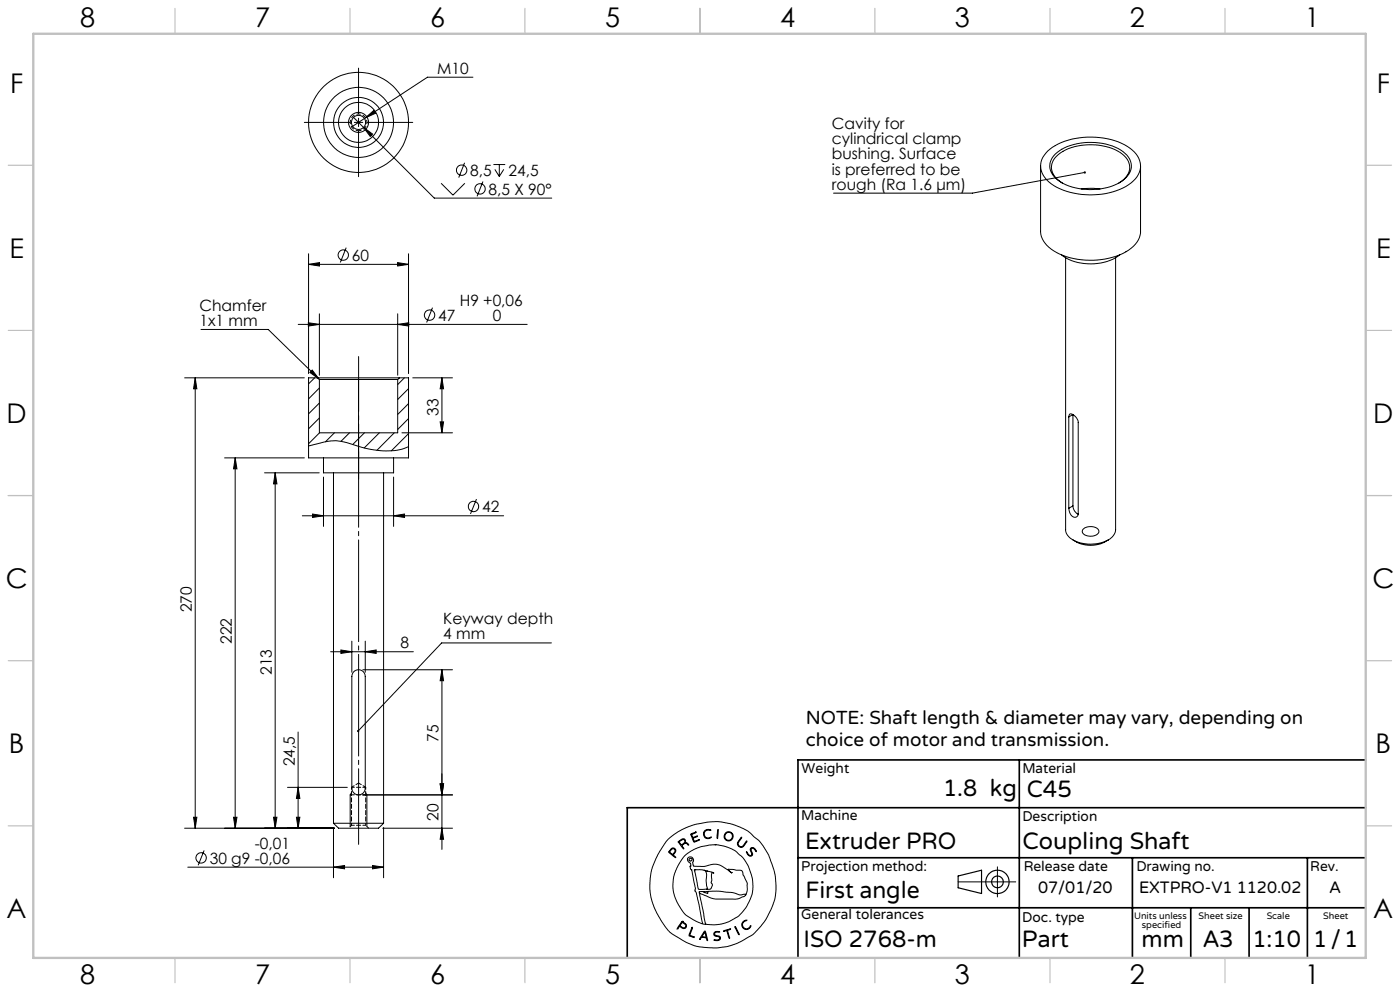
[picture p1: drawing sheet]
<svg xmlns="http://www.w3.org/2000/svg" width="420mm" height="297mm" viewBox="0 0 420 297" stroke-linecap="round" stroke-linejoin="round" font-family="sans-serif">
<g fill="none" stroke="#000" stroke-width=".3">
<path d="M91.3 36.7h13.7M106 35.2l24.3 24.2h35.2M106.3 36.7h2.5M107.6 20.4v13.7M107.6 35.4v2.6M107.6 39.2v13.7M109.1 38.2l2.7 2-.7 .7zM109.6 35.3l2.5-2.2 .6 .8zM109.6 35.3l-4.1 2.8M110.1 36.7h13.7M141.9 23.1h-13.7l-18.6 12.2M132.3 54.9l3.6 3.6 3.6-3.6"/>
<path d="M139.4 48.8l-1.8 4.4M144.9 54.4l-1.8 4.4M148 49.3h3.6M148.4 50.8l1.4 2.1M149.8 49.3v3.6M151.1 50.8l-1.3 2.1M312.2 49.7v19.7a8.3 8.3 0 0 0 5.7 6.8 23.3 23.3 0 0 0 20.7-1.2 7.1 7.1 0 0 0 3.6-5.6v-19.7M314.3 45.3a21.1 21.1 0 0 1 17.9-3.7 13 13 0 0 1 9.5 5.9 6.2 6.2 0 0 1-3.1 7.8 22.7 22.7 0 0 1-23.2-.2 5.9 5.9 0 0 1-2.1-8.6zM316.5 46.2a17.1 17.1 0 0 1 14.2-3.2 11.3 11.3 0 0 1 8.2 4.7 5 5 0 0 1-2.3 6.6 18.5 18.5 0 0 1-19.2-.3 4.8 4.8 0 0 1-.9-7.8zM318.7 54.9a5.1 5.1 0 0 1-2.6-7 13.2 13.2 0 0 1 11.5-4.5 13.3 13.3 0 0 1 10.6 4.4 4.8 4.8 0 0 1-2.4 6.9l-.1 .2M324.4 56.6l2.6-.2 3 .2M325.4 51.7l-33.7 6.2h-41.7"/>
<path d="M92.6 79.2l3.2-.5v1zM92.6 76.1v35.9M92.6 79.2h30M103.9 74.2l-1.8 4.5M119.3 78.7l3.3 .5-3.3 .5zM122.6 76.1v35.9M318.5 76.4a15.4 15.4 0 0 0 17.4 0M319.7 77.3v81.4a4.8 4.8 0 0 0 4.1 3.9 12.3 12.3 0 0 0 8.7-.8M334.7 77.3v81.4l-.2 1-.6 .9-1.4 1.2M60.3 98.7h20.2l15.2 14.9M89.5 97.2h68.7M92.5 96.7l3.3 .5-3.3 .5z"/>
<path d="M95.8 94v18.5M119.3 97.2l3.3-.5v1zM119.3 94v18.5M129.8 92.2l-1.8 4.5M55.4 113.2h35.9M58.6 113.2v135M58.6 113.2l.5 3.3h-1zM93 111.6l.7-.7 2 2.7zM94.4 113.2l-1.8 1.8M95.3 113.2h-2.7v24h30v-24h-2.8M95.3 113.2h24.5M95.3 113.2l.5 .5"/>
<path d="M95.8 113.7h23.5M95.8 113.7v16M95.8 116.3l-3.2 3.3M107.6 113.7v23.5M119.3 113.7v16h-23.5M119.8 113.2l-.5 .5M121.3 113.2l-2 2M122.6 116.5l-3.3 3.2M123.8 113.2h11.9M132.6 113.2l.5 3.3h-1.1zM132.6 113.2v16.5M67.4 137.2h23.9"/>
<path d="M70.6 137.2v111M70.6 137.2l.5 3.3h-1zM92.6 133.6l1.7-.4a17 17 0 0 1 12.4 .3 22.4 22.4 0 0 0 15.5 .5l.4-.2M95.8 120.8l-3.2 3.2M95.8 125.3l-3.2 3.2M95.8 129.7l-3.2 3.3M97 137.2v4.5h21.1v-4.5M100.3 129.7l-2.7 2.7M104.8 129.7l-2.5 2.6M109.3 129.7l-3.5 3.5M113.8 129.7l-4.5 4.6M118.3 129.7l-5.2 5.3"/>
<path d="M120.6 129.7h15.1M122.6 121l-3.3 3.2M122.6 125.4l-3.3 3.3M122.6 130l-5.2 5.1M132 126.4h1.1l-.5 3.3zM320.6 125a.75 .75 0 0 1 .4-.9 .75 .75 0 0 1 1 .2 3 3 0 0 1 1.5 2.3v27.3a1.16 1.16 0 0 1-1.1 1.2 1.16 1.16 0 0 1-1.2-1l-.6-1.8M320.6 125v27.3M320.6 125l1.3-.8v27.4M79.4 141.7h16.4M82.5 141.7v106.5M82.5 141.7l.6 3.3h-1zM90.7 154.6h60.4"/>
<path d="M93.8 154.1l3.2 .5-3.2 .5zM97 143v14.8M100 141.7v105M115.1 141.7v105M118.1 154.6l3.3-.5v1zM118.1 143v14.8M142.9 149.6l-1.8 4.4M321.9 151.6a3 3 0 0 0 1.6 2.6M321.9 151.6l-1.3 .7M325 158.5a3.3 3.3 0 0 1 4.6 .5 2.01 2.01 0 0 1-2.6 1.7 1.73 1.73 0 0 1-2.2-1.8zM321.9 161.8a9.5 9.5 0 0 0 10.6 0M99.2 195.3h24.8"/>
<path d="M102.3 194.8l3.3 .5-3.3 .5zM105.6 192.2v9.3M109.6 195.3l3.3-.5v1zM109.6 192.2v9.3M165.4 192.7h-32.9l-25 26.4M89.4 219.4v28.8M106.2 201.3a2.02 2.02 0 0 1 2.2-.4 2.02 2.02 0 0 1 1.2 1.8v33.5a2.01 2.01 0 0 1-2 2 2.01 2.01 0 0 1-2-2v-33.6zM108.8 200.7h26.9M132.6 200.7l.5 3.3h-1.1zM132.6 200.7v53.9M86.3 236h17.9M89.4 236l.6 3.3h-1.1z"/>
<path d="M105.4 237.6l-.3 .6v9.5M108.8 238.2h26.9M109.7 237.6l.4 .6v9.5M132 234.9h1.1l-.5 3.3zM55.4 248.2h44.9M56.3 259.9h58.8M58.1 244.9h1l-.5 3.3zM61.2 254.9l-1.8 4.4M70.1 244.9h1l-.5 3.3zM82.1 244.9h1l-.6 3.3zM88.9 244.9h1.1l-.6 3.3zM100 246.7l1.6 1.5h12l1.5-1.5"/>
<path d="M100 246.7h15.1M100 259.9l3.4-.5v1zM100 248v15.1M111.8 259.4l3.3 .5-3.3 .5zM114.8 248.2h20.9M115.1 248v15.1M132.6 248.2l.5 3.3h-1.1zM200.3 251.6l3.1-2.3 4.2-1.9 4.3-1 3.6-.2 3.8 .7 3.8 1.5 1.8 1 2.8 2.5 2.9 4.5 1.7 4.9 .5 3.9-.3 4.1-.8 2.2-1.8 3.9-2 2.6a17.2 17.2 0 0 1-6.5 4.6l-3.5 1.1-3.9 .4-5.1-.5-3.5-1.5a17.3 17.3 0 0 1-4.7-3l-2.1-2.8-2.2-4-1-3.1-.5-2.7 .2-3.2 .6-3.2 1.6-3.8zM201.3 254.5l.5-.4 .6 .2 .3 .5-.1 .7a.67 .67 0 0 0-.4 1l.5 .5-1.5-1.1a.59 .59 0 0 1-.6-.6 .59 .59 0 0 1 .5-.6zM201.5 254.6l.7-.2 .3 .5-.1 .4a.71 .71 0 0 1-.6 .7 .71 .71 0 0 1-.8-.6l-.1-.2zM203.5 252.2l1.5-.8 .6 .3 .1 .8 .6 .3a.24 .24 0 0 1 .3 .2 .24 .24 0 0 1-.2 .3l-.5-.5-.6 .1a.65 .65 0 0 0-.7 .6 .65 .65 0 0 0 .5 .7l-.1 .2zM203.8 252.3l.8-.6 .5-.1 .4 .5-.3 .6a.75 .75 0 0 1-.8 .4 .75 .75 0 0 1-.6-.8z"/>
<path d="M207.2 250l1.7-.6-1 .5a.58 .58 0 0 0-.2 .9 .58 .58 0 0 0 .9-.1l.6-.1-.9 .5a.57 .57 0 0 0-.4 .5 .57 .57 0 0 0 .3 .5l1.6-.4-1.6 .7zM208.7 249.4h-.1M211.4 249l.9-.4 .8 .1v.2l-.7-.1-.8 .3-.3 1 .3 .8 .5 .2 1.2-.3a.55 .55 0 0 1-.8 .5l-1-.2-.4-.7v-.8zM214.5 253.1h.1M214.5 253.1l2.7 .5 2.2 .7 1.3 .8 2.3 2 1.5 2.4 .9 2.7 .4 2v2.4l-.3 1.8-1.4 3.1-2.8 3.2-2.8 1.6-2 .6-2.1 .3-2.7-.2M214.5 253.1l-4.1 .6-3.3 1.5-2.1 1.7-1.9 3.2-1.1 3.1v3.7l.9 3 2 3.4a13.9 13.9 0 0 0 5.9 3.6M215.3 248.7h.2l-.3 2.6zM222.3 251h.2l-1.1 1.7 .2 .7 .6 .3a1.13 1.13 0 0 0 1.2-1l.7-.6-1.2 1.7-.7 .2-.7-.4-.3-1zM223.9 255.3l.7 .9 .6 .2 .3-.3-.4-1.4 .1-.5 .9-.1 .8 1-.1 .1-.7-.9h-.6l-.2 .5 .5 1.3-.5 .5-.7-.2zM299.2 259.8v9M204.5 276.3l.1-.1 1 .6 .4 .5-.3 .8-.4 .2-.6-.1a.7 .7 0 0 0-.8-.5 .7 .7 0 0 0-.6 .7l-.2-.1zM204.6 276.5l1.1 .7v.5l-.3 .4-.6-.1-.8-.5z"/>
<path d="M204.6 276.2h.1M207.5 278h.3l-.7 1.8a.4 .4 0 0 0-.1 .5 .4 .4 0 0 0 .5 .2l.7 .3v.2l-1.4-.5a2.28 2.28 0 0 1 .5-1.9zM208.3 260.7l1 5a.88 .88 0 0 0 1.3 .9l1.3-.1M208.4 260.7h2.3l2.6 .6 .8 .4a.32 .32 0 0 0-.5-.2 .32 .32 0 0 0-.1 .5v1.9l-.2 .6 .4 .5v.5l-.6 .9-1.2 .1M208.4 260.7h-.1M208.4 260.7h.1M209.8 267.7l1.9 9.3M209.8 267.7l3.5 1.4 1.3 .3h6.4l2.2-.7 .5-.4M210.8 276.9l.9 .1M210.9 267.2h-1.1v.5M211.1 260.8a2.01 2.01 0 0 1 .8 2.6v2l.3 .8-.3 .3M211.3 279.1h.3l.2 .6 .5 2.1h-.2a.87 .87 0 0 0-1.2-.9h-.4l-.4 .5-.2 .1z"/>
<path d="M211.3 279.5l.5 1.1-.1 .2h-.4a.44 .44 0 0 1-.6-.2 .44 .44 0 0 1 .3-.6zM211.7 277h.1M212 261.1h.1M212.3 267.2l3.8-.1 3.7 .4 2.3 .7 1.5-.2 .1 .3M212.3 267.2v.6l-1.4-.6M212.3 267.2h-1.4M214.3 279.5l.6-.4 1 .2-1.3 .2-.3 .5 .4 .3 1.2 .3 .2 .4-.1 .6-.7 .3-1.1-.1 .1-.2 1.2 .1 .4-.5-.1-.4-1.6-.5zM217 279l2.2-.6-.9 .5 .6 2.3-.9-2.3zM220.5 277.7l1.3 2.4-.4-.3zM222.9 276.2l.3-.2a.44 .44 0 0 1 .4-.3 .44 .44 0 0 1 .4 .2l-.9 .5-.4 .9 .5 .8 .6 .3 .8-.3 .7-.6-.3 .6-.6 .4h-1l-.6-.5-.3-.9zM223.7 268.3l.5-1.3v-2.2l-1.7-3.9-4-.4v.2l1 .9-3.3-2.2-1.4-.4h-1.1l-2.4 .7-3.2-.1-.3-1.1 .3-.6-.1-.4-.5-.6-.6-.1-.6 .4-.1 .5 1 1.3 .1 .5-.3 .2 .2 .9 .3 .1 1.1 5.4-.1 .9a2.78 2.78 0 0 1 .7 2.1l1.6 7.8M287.4 264.3h17.3"/>
<circle cx="107.6" cy="36.7" r="6"/>
<circle cx="107.6" cy="36.7" r="2.12"/>
<circle cx="107.6" cy="36.7" r="15"/>
<circle cx="107.6" cy="36.7" r="3"/>
<circle cx="107.6" cy="36.7" r="10.5"/>
<circle cx="107.6" cy="36.7" r="7.5"/>
<circle cx="138.5" cy="51" r="1.55"/>
<circle cx="144" cy="56.6" r="1.55"/>
<circle cx="103" cy="76.4" r="1.55"/>
<circle cx="128.9" cy="94.4" r="1.56"/>
<circle cx="142.1" cy="151.8" r="1.55"/>
<circle cx="60.3" cy="257.1" r="1.56"/>
<circle cx="207.1" cy="257.7" r=".44"/>
<circle cx="218.6" cy="250.6" r="1.15"/>
<circle cx="218.6" cy="250.6" r="1.38"/>
</g>
<g fill="none" stroke="#000" stroke-width=".35">
<path d="M287.4 262.5l7.1-1.7v7l-7.1-1.7z"/>
<circle cx="299.2" cy="264.3" r="3.5"/>
<circle cx="299.2" cy="264.3" r="1.75"/>
</g>
<path d="M107.6 39.2a2.5 2.5 0 0 0 2.2-3.7 2.5 2.5 0 0 0-4.3-.2 2.5 2.5 0 0 0 1.9 3.9h.2" fill="none" stroke="#000" stroke-width=".3" stroke-dasharray="1.3 .6" stroke-dashoffset=".4" stroke-linecap="butt"/>
<path d="M110.1 238.2h-5" fill="none" stroke="#000" stroke-width=".3" stroke-dasharray="1.3 .6"/>
<path d="M107.6 135.4v117.7" fill="none" stroke="#000" stroke-width=".3" stroke-dasharray="30.5 1.3 1.3 1.3" stroke-dashoffset="7.8"/>
<path d="M107.6 106.9v36.7" fill="none" stroke="#000" stroke-width=".3" stroke-dasharray="30.5 1.3 1.3 1.3" stroke-dashoffset="14"/>
<path d="M305.8 227.7v59.2M409.7 227.7h-170.3v59.2M239.4 257.1h170.3M339.7 257.1v29.9M392.2 257.1v29.8M409.7 242.1h-221.5v45M239.4 272.1h170.3M357.2 272.1v14.8M374.7 272.1v14.8" fill="none" stroke="#000" stroke-width=".5"/>
<g fill="none" stroke="#c0c0c0" stroke-width=".35">
<path d="M52.5 2.5v7.5M105 2.5v7.5M157.5 2.5v7.5M210 2.5v7.5M262.5 2.5v7.5M315 2.5v7.5M367.5 2.5v7.5M2.5 49.5h7.5M410 49.5h7.5M2.5 99h7.5M410 99h7.5M2.5 148.5h7.5"/>
<path d="M410 148.5h7.5M2.5 198h7.5M410 198h7.5M2.5 247.5h7.5M410 247.5h7.5M52.5 287v7.5M105 287v7.5M157.5 287v7.5M210 287v7.5M262.5 287v7.5M315 287v7.5M367.5 287v7.5"/>
</g>
<path d="M10 10.1h399.7v277h-399.7z" fill="none" stroke="#c0c0c0" stroke-width=".7"/>
<g fill="#000">
<path d="M325.2 51.5l.3-.1 .3 .2-.4 .1 .4-.1a.34 .34 0 0 1-.5 .4 .34 .34 0 0 1-.1-.5z"/>
<path d="M92.5 96.7l3.3 .5-3.3 .5zM119.3 97.2l3.3-.5v1zM92.6 79.2l3.2-.5v1zM119.3 78.7l3.3 .5-3.3 .5zM100 259.9l3.4-.5v1zM111.8 259.4l3.3 .5-3.3 .5zM102.3 194.8l3.3 .5-3.3 .5zM109.6 195.3l3.3-.5v1zM93.8 154.1l3.2 .5-3.2 .5zM118.1 154.6l3.3-.5v1zM102.8 297.1h2.6zM109.1 38.2l2 2.7 .7-.7zM109.6 35.3l3.1-1.4-.6-.8z"/>
<path d="M107.2 218.9l-.1 .4 .4-.2-.3 .2a.34 .34 0 0 0 .5 0 .34 .34 0 0 0 0-.5 .34 .34 0 0 0-.5 .1zM93 111.6l.7-.7 2 2.7z"/>
<path d="M132.6 200.7l.5 3.3h-1.1zM132 234.9h1.1l-.5 3.3zM132.6 113.2l.5 3.3h-1.1zM132 126.4h1.1l-.5 3.3zM144 297.1h1.1zM144 297.1h1.1z"/>
<path d="M82.1 244.9h1l-.6 3.3zM82.5 141.7l.6 3.3h-1zM70.1 244.9h1l-.5 3.3zM70.6 137.2l.5 3.3h-1zM58.1 244.9h1l-.5 3.3zM58.6 113.2l.5 3.3h-1zM132.6 248.2l.5 3.3h-1.1zM132 234.9h1.1l-.5 3.3zM88.9 244.9h1.1l-.6 3.3zM89.4 236l.6 3.3h-1.1z"/>
</g>
<path d="M109.7 236h-4.2M109.7 247.3h-4.2" fill="none" stroke="#000" stroke-width=".3" stroke-dasharray="1.3 .6" stroke-dashoffset=".4"/>
<path d="M105.5 247.3l-.9 .9M110.6 248.2l-.9-.9" fill="none" stroke="#000" stroke-width=".3" stroke-dasharray="1.3 .6" stroke-dashoffset=".6"/>
<path d="M105.5 236v11.3M109.7 247.3v-11.3" fill="none" stroke="#000" stroke-width=".3" stroke-dasharray="1.3 .6" stroke-dashoffset=".7"/>
<path d="M107.6 234.7l-2.1 1.3M109.7 236l-2.1-1.3" fill="none" stroke="#000" stroke-width=".3" stroke-dasharray="1.3 .6" stroke-dashoffset=".3"/>
<g font-size="8.1">
<text x="24" y="8">8</text>
<text x="76.5" y="8">7</text>
<text x="129" y="8">6</text>
<text x="181.5" y="8">5</text>
<text x="234" y="8">4</text>
<text x="286.5" y="8">3</text>
<text x="339" y="8">2</text>
<text x="391.5" y="8">1</text>
<text x="3" y="27.7">F</text>
<text x="413" y="27.7">F</text>
<text x="2.8" y="77.2">E</text>
<text x="412.8" y="77.2">E</text>
<text x="2" y="126.7">D</text>
<text x="412" y="126.7">D</text>
<text x="1.7" y="176.2">C</text>
<text x="411.7" y="176.2">C</text>
<text x="2.7" y="225.7">B</text>
<text x="412.7" y="225.7">B</text>
<text x="2" y="275.2">A</text>
<text x="412" y="275.2">A</text>
<text x="24" y="295">8</text>
<text x="76.5" y="295">7</text>
<text x="129" y="295">6</text>
<text x="181.5" y="295">5</text>
<text x="234" y="295">4</text>
<text x="286.5" y="295">3</text>
<text x="339" y="295">2</text>
<text x="391.5" y="295">1</text>
</g>
<g font-size="7.1">
<text x="282.9" y="238.5">1.8 kg</text>
<text x="308" y="239">C45</text>
<text x="241.5" y="254.4">Extruder PRO</text>
<text x="306.7" y="254.4">Coupling Shaft</text>
<text x="241.6" y="269.2">First angle</text>
<text x="241.1" y="283.7">ISO 2768-m</text>
<text x="306.6" y="283.9">Part</text>
<text x="342.5" y="283.9">mm</text>
<text x="360.9" y="283.8">A3</text>
<text x="375.7" y="283.9">1:10</text>
<text x="393.9" y="283.9">1/1</text>
</g>
<g font-size="5.6">
<text x="241.7" y="216.9">NOTE: Shaft length &amp; diameter may vary, depending on</text>
<text x="241.7" y="223.6">choice of motor and transmission.</text>
</g>
<g font-size="4.9">
<text x="311.4" y="267.7">07/01/20</text>
<text x="341.7" y="267.6">EXTPRO-V1 1120.02</text>
<text x="398.8" y="267.6">A</text>
</g>
<g font-size="4.7">
<text x="131.1" y="22.1">M10</text>
<text x="249.6" y="38.7">Cavity for</text>
<text x="249.6" y="43.2">cylindrical clamp</text>
<text x="249.6" y="47.8">bushing. Surface</text>
<text x="141.1" y="52.7">8,5</text>
<text x="152.5" y="52.7">24,5</text>
<text x="249.6" y="52.3">is preferred to be</text>
<text x="146.6" y="58.3">8,5 X 90°</text>
<text x="249.6" y="56.8">rough (Ra 1.6 μm)</text>
<text x="105.6" y="78.1">60</text>
<text x="59.8" y="93.2">Chamfer</text>
<text x="137.9" y="91.7">H9 +0,06</text>
<text x="59.8" y="97.7">1x1 mm</text>
<text x="131.5" y="96.1">47</text>
<text x="147.8" y="96.2">0</text>
<text x="131.6" y="124.5" transform="rotate(-90 131.6 124.5)">33</text>
<text x="144.6" y="153.5">42</text>
<text x="57.6" y="183.5" transform="rotate(-90 57.6 183.5)">270</text>
<text x="133" y="187.1">Keyway depth</text>
<text x="133" y="191.6">4 mm</text>
<text x="69.6" y="193" transform="rotate(-90 69.6 193)">222</text>
<text x="120.1" y="194.3">8</text>
<text x="81.6" y="202.3" transform="rotate(-90 81.6 202.3)">213</text>
<text x="131.6" y="222.2" transform="rotate(-90 131.6 222.2)">75</text>
<text x="88.4" y="229.7" transform="rotate(-90 88.4 229.7)">24,5</text>
<text x="131.6" y="246" transform="rotate(-90 131.6 246)">20</text>
<text x="76.4" y="254.3">-0,01</text>
<text x="62.9" y="258.8">30 g9 -0,06</text>
</g>
<g font-size="4.2">
<text x="240.5" y="231.7">Weight</text>
<text x="306.7" y="231.7">Material</text>
<text x="240.4" y="245.9">Machine</text>
<text x="306.7" y="246.1">Description</text>
<text x="240.4" y="261.1">Projection method:</text>
<text x="307.1" y="261">Release date</text>
<text x="340.9" y="261">Drawing no.</text>
<text x="393.1" y="261">Rev.</text>
<text x="240.4" y="275.6">General tolerances</text>
<text x="306.7" y="276.3">Doc. type</text>
</g>
<g font-size="2.8">
<text x="340.2" y="275.3">Units unless</text>
<text x="359.6" y="275.3">Sheet size</text>
<text x="380" y="275.3">Scale</text>
<text x="396.9" y="275.3">Sheet</text>
<text x="342.6" y="278.2">specified</text>
</g>
</svg>
